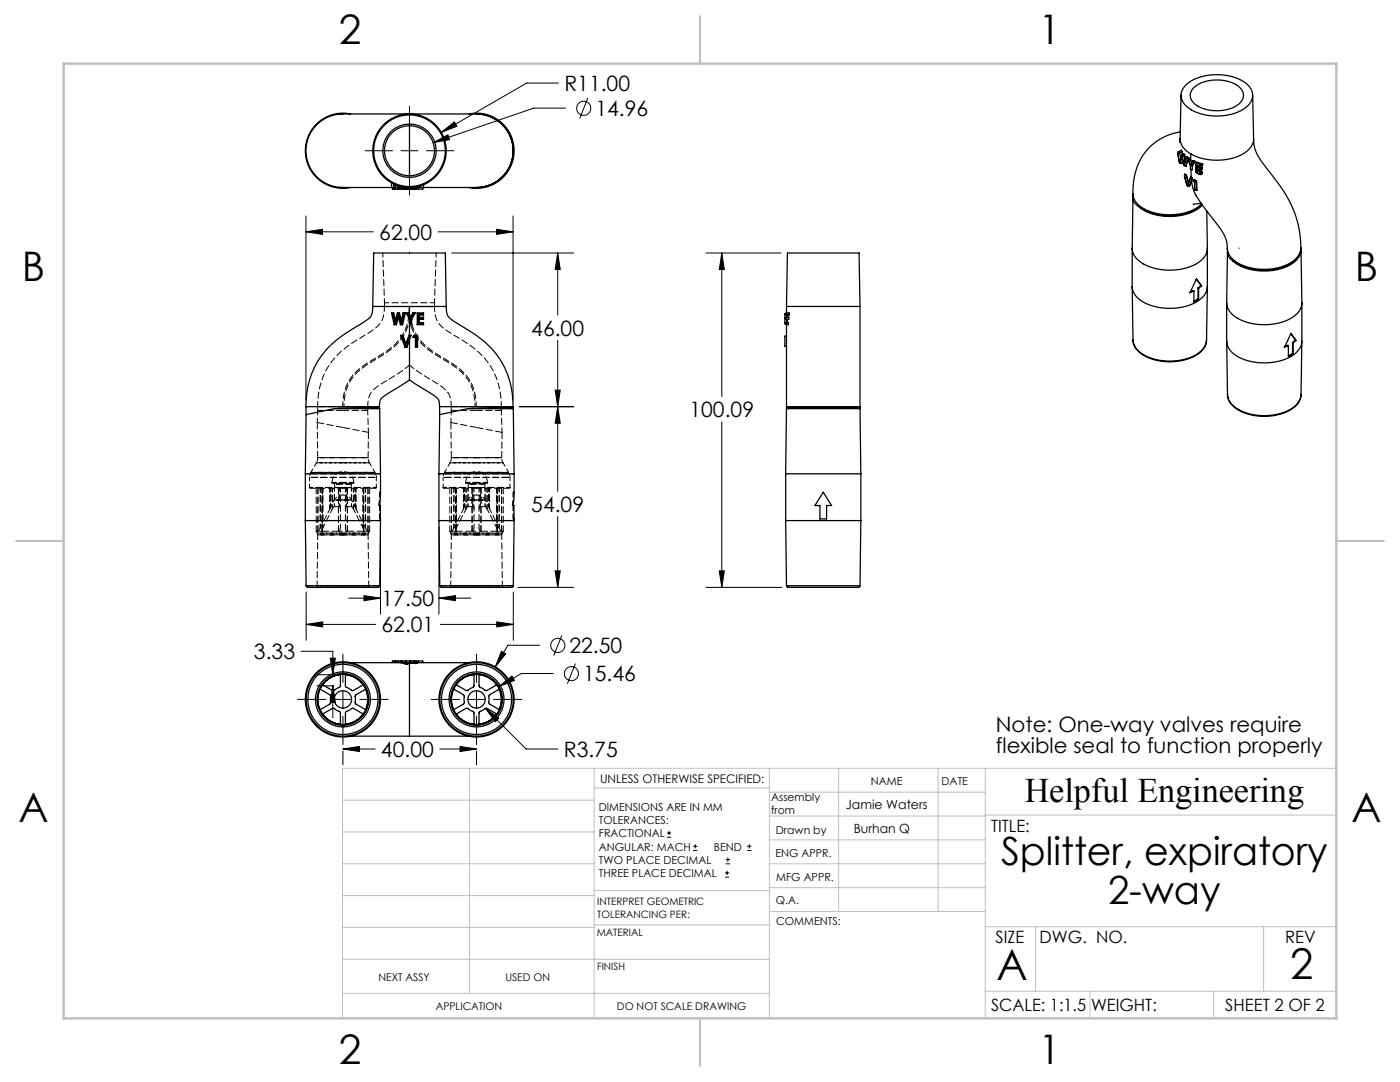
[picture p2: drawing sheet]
<svg xmlns="http://www.w3.org/2000/svg" width="279mm" height="216mm" viewBox="0 0 279 216" stroke-linecap="round" stroke-linejoin="round" font-family="sans-serif">
<g fill="none" stroke="#000" stroke-width=".2">
<path d="M111.5 16.6h-6.4l-17 9.8M117.3 19.6l-1.6 4M72.9 30.1h5.4M80 30.1h3.4M81.7 21.2v5.5M81.7 28.4v3.4M81.7 33.5v5.4M85.1 30.1h5.5M86.4 28.5l3-1.6 .3 1zM88.1 26.4l2.6-2.1 .5 .9zM112.9 21.6h-6.4l-20.1 6.9M61.1 46.3l3.3-.5v1z"/>
<path d="M61.1 43.1v36.8M61.1 46.3h13.4M87.4 46.3h15M90.1 50.5h24.4M99.1 45.8l3.3 .5-3.3 .5zM102.4 43.1v36.8M111.3 50.5l.5 3.3h-1zM111.3 50.5v12.4M140.9 50.5h15M144.1 50.5l.5 3.3h-1.1zM144.1 50.5v28.6M110.8 77.8h1l-.5 3.4z"/>
<path d="M111.3 67.9v30.1M103.7 81.2h10.8M111.3 81.2l.5 3.3h-1zM144.1 84.2v33M61.1 118.1v9.7M69.6 119.4h6.3M72.6 118.8l3.3 .6-3.3 .5zM75.9 105.1v17.4M87.6 119.4l3.3-.6v1.1zM87.6 105.1v17.4M87.6 119.4h6.4M102.4 118.1v9.7"/>
<path d="M103.4 117.2h11.1M110.8 113.9h1l-.5 3.3zM111.3 103.1v14.1M140.9 117.2h15.1M143.5 113.9h1.1l-.5 3.3zM59.4 139.6h5.6M60.1 130h6.3v4.6M61.1 124.6l3.3-.5v1zM61.1 124.6h13.9M63.2 136.9h3.5M63.2 134.6h3.5M65.9 131.3h1l-.5 3.3z"/>
<path d="M66.4 136.9l.5 3.3h-1zM66.4 136.9v6.3M66.7 139.6h3.4M68.4 130.5v5.7M68.4 137.9v3.4M71.8 139.6h5.7M86.1 139.6h5.6M87.9 124.6h14.5M93.4 139.6h3.4M95.1 130.5v5.7M95.1 137.9v3.4M98.5 139.6h5.6"/>
<path d="M99.1 124.1l3.3 .5-3.3 .5zM99.6 137l2.6-2.1 .5 .9zM100.1 130l.8 .5-2 2.6zM107.7 128.8h-6.4l-2.4 4.3M110.4 134.4h-6.3l-4.5 2.6M112.1 126.8l-1.6 4M114.8 132.4l-1.6 4M68.4 149.5l3.3-.6v1.1zM68.4 149.9v2.7M68.4 149.5h6.5M68.4 142.9v5.7M87.8 149.5h7.3"/>
<path d="M91.8 148.9l3.3 .6-3.3 .5zM95.1 149.9v2.7M95.1 142.9v5.7M96.9 141.3l2.7 2-.8 .7zM96.9 141.3l8.1 8.2h6.3M133.1 167.1h.8M133.1 166.2h.8M133.5 165.8v.8M138.3 169.7h.9M138.3 168.9h.9M138.8 168.5v.8M144.7 175h.8"/>
<path d="M144.7 174.2h.8M144.8 172.4h.9M144.8 171.5h.9M145.1 173.8v.8M145.3 171.1v.8M149.1 169.7h.9M149.1 168.9h.9M149.5 168.5v.8"/>
<circle cx="116.5" cy="21.6" r="1.41"/>
<circle cx="111.3" cy="128.8" r="1.41"/>
<circle cx="114" cy="134.4" r="1.41"/>
</g>
<g fill="none" stroke="#c0c0c0" stroke-width=".2">
<path d="M68.4 159.7h50.2M93.7 153.3v44.9M118.6 153.3v49.9M118.6 157.2h34.9M153.5 153.3v49.9M153.5 158.1h43.1M167.4 153.3v28.6M187.2 153.3v28.6M196.6 153.3v49.9M266.7 153.3h-198.3v49.9M68.4 178.7h50.2M68.4 172.4h50.2"/>
<path d="M68.4 166h50.2M118.6 177.7h35.1M153.5 167.6h43.1M153.5 162.8h43.1M153.5 172.4h43.1M153.5 177.1h43.1M196.6 162.6h70.1M68.4 198.2h85.1M68.4 185.1h50.2M68.4 191.4h50.2M118.6 191.4h34.9M118.6 184.6h35.1"/>
<path d="M153.7 181.9h42.9M196.6 197.8h70.1M196.6 184.9h70.1M206.7 184.9v12.9M217.5 197.8v5.4M242.2 197.8v5.4M252.2 184.9v12.9"/>
</g>
<path d="M139.7 3.2v9.5M3.2 107.9h9.5M266.7 107.9h9.5M139.7 203.2v9.5" fill="none" stroke="#c0c0c0" stroke-width=".25"/>
<path d="M12.7 12.7h254v190.5h-254z" fill="none" stroke="#c0c0c0" stroke-width=".5"/>
<path d="M61.1 124.6l3.3-.5v1zM99.1 124.1l3.3 .5-3.3 .5zM72.6 118.8l3.3 .6-3.3 .5zM87.6 119.4l3.3-.6v1.1zM110.8 77.8h1l-.5 3.4zM111.3 50.5l.5 3.3h-1zM111.3 81.2l.5 3.3h-1zM110.8 113.9h1l-.5 3.3zM99.1 45.8l3.3 .5-3.3 .5zM61.1 46.3l3.3-.5v1zM144.1 50.5l.5 3.3h-1.1zM143.5 113.9h1.1l-.5 3.3zM88.1 26.4l3.1-1.2-.5-.9zM86.4 28.5l3.3-.6-.3-1zM68.4 149.5l3.3-.6v1.1zM91.8 148.9l3.3 .6-3.3 .5zM100.1 130l-1.2 3.1 2-2.6zM99.6 137l3.1-1.2-.5-.9zM96.9 141.3l1.9 2.7 .8-.7zM66.4 136.9l.5 3.3h-1zM65.9 131.3h1l-.5 3.3z" fill="#000"/>
<g fill="none" stroke="#000" stroke-width=".25">
<path d="M235.7 19l-.2 8.7a3.6 3.6 0 0 0 2.2 3M236.7 16.9a10.6 10.6 0 0 1 10.5-1.2 3.9 3.9 0 0 1 2.8 3.6 4.8 4.8 0 0 1-4 3.4 10.4 10.4 0 0 1-9.4-1.6 2.71 2.71 0 0 1 .1-4.2zM238.4 17.3a7.9 7.9 0 0 1 8.9 0 2.08 2.08 0 0 1 0 3.4 7.9 7.9 0 0 1-8.9 0 2.08 2.08 0 0 1 0-3.4zM250 19l.2 8.7a4.1 4.1 0 0 1-3.1 3.5 11.6 11.6 0 0 1-9.4-.5M67.8 37.4h.6M68.4 37.4h9.7M68.4 22.7h13.3M68.4 22.7a7.3 7.3 0 0 0-7.3 7.4 7.3 7.3 0 0 0 7.3 7.3M68.4 22.7l-.6 .1M69.9 22.7a7.5 7.5 0 0 0-9 7.4 7.5 7.5 0 0 0 9 7.3M78.1 37.4h2.8M78.1 37.4l.3 .3h.5"/>
<path d="M78.6 36.7l.3 .3M78.6 36.7l-.5-.2v.9M78.6 36.7v.7l-.2 .3M78.9 37.7h.6M78.9 37h.4M78.9 37v.7M79.3 37l.4 .1M79.3 37l.2 .7M79.7 37.1l.4 .2M79.7 37.1l-.1 .6M80.1 37.3h.4M80.1 37.3v.4"/>
<path d="M80.1 37.7h-.6M80.1 37.7h.9M80.5 37.3l.4 .1M80.5 37.3l.1 .4 .3-.3M80.9 37.4h.1v.3M81.1 37.4h.5M81.1 37.4h.4l-.1 .3M81.1 37.4l.3 .3M81.7 22.7h13.4M81.7 22.7a7.3 7.3 0 0 1 7.4 7.4 7.3 7.3 0 0 1-7.4 7.3M81.7 22.7a7.3 7.3 0 0 0-7.3 7.4 7.3 7.3 0 0 0 7.3 7.3M81.7 25.1v10"/>
<path d="M82.4 37.4h-.4v.3M82.4 37.4l.1 .3M82.6 37.6l.2 .1M82.7 37.5l.1 .2M82.8 37.3l-.5 .1M82.8 37.3l-.4 .1M82.8 37.3l-.3 .4h-1.5M83.3 37.4v-.1l1.2-.4v.5M83.3 37.4h1.2M83.3 37.4l.2 .3h.8l.2-.3M83.3 37.4h-1.6M83.3 37.5l-.2 .2h-.3"/>
<path d="M84.6 37.4h10.5M93.7 22.7a7.5 7.5 0 0 1 8.9 7.4 7.5 7.5 0 0 1-9 7.3M95 22.7a7.3 7.3 0 0 1 7.4 7.4 7.3 7.3 0 0 1-7.4 7.3M95.1 22.7a7.3 7.3 0 0 1 7.3 7.4 7.3 7.3 0 0 1-7.3 7.3M226.1 38.7v.9M226.1 39.6l-.1 10M226.1 39.6l.4 .9 .7 .7M235.1 30.7l.3 1.8M235.1 30.3l.3 .2M235.1 30.3v.4M235.4 32.5h.1M235.4 30.5l-.3 .2"/>
<path d="M235.4 30.5l.3 1.3M235.5 32.5l.3 .1M235.5 27.7v.7M235.5 26.3a11.3 11.3 0 0 0-9.4 11.4 4 4 0 0 0 3.1 4.4 11.1 11.1 0 0 0 10.2-1l.4-.4M235.8 31.2h.1M235.8 31.2l-.3 1.3M235.9 31.2l.4 1.8M235.9 31.2h.1M235.9 30.2v.6M235.9 30.2l-.1-.2-.7 .3M235.9 30.2l-.5 .3M236 30.8l.2-.2 .2 .3"/>
<path d="M236 30.8l.2 .2M236 30.8l-.2 .4M236 31.9l-.2 .7M236.1 32.2l-.1 .3-.2 .1M236.2 31l-.3 .2M236.2 31l.3 1.2M236.3 33h.1M236.3 33v.1M236.3 33.1h.4M236.4 35.1h.1M236.4 35.1l.5 1.9M236.4 30.9l.2 1.1"/>
<path d="M236.4 30.9l-.2 .1M236.6 31.6h.1M236.6 31.6l-.3 1.4M236.7 31.6l-.4 1.5M236.7 34.9l-.3-.2v.4M236.7 34.9l-.3 .2M236.7 34.9l.5 1.6M236.7 34.9l.5 1.4M236.8 31.3l.3 .1M236.8 31.3l.3 .2M236.8 31.3l-.2 .3M236.9 37h.1"/>
<path d="M236.9 37l.1 .1M237 37.1h.3M237.1 31.5l-.4 .1M237.1 31.5l-.4 1.6M237.1 31.4l-.4 1.7M237.1 31.4v.1M237.2 31.9l.4 1.2M237.2 31.5l.3 .2M237.2 31.5v.4M237.4 35.7l.1 .1M237.4 35.7l-.5 1.3M237.5 35.8l-.5 1.3"/>
<path d="M237.5 31.7l.1 .3M237.5 31.7l-.3 .2M237.6 33.1v.7M237.6 33.8h.1M237.6 35.4h.1M237.6 35.4l.3 .2M237.6 35.4l-.2 .3M237.6 32l.2 .6M237.7 30.7l-.1 1.3M237.7 33.8v1.6M237.7 35.4l.2 .1M237.8 36.1l-.3 .9-.2 .1"/>
<path d="M237.8 32.6l-.2 .4M237.9 35.6l-.4 .2M237.9 35.6l-.6 1.5M237.9 35.5l-.1 .6M237.9 35.5v.1M238 33l-.4 .1M238 33v.9l-.4-.1M238 32.4l-.4 .7M238.1 32.1l.4 .1M238.1 32.1l-.1 .3M238.1 32.1l-.3 .5M238.1 32l.4 .2"/>
<path d="M238.1 32v.1M238.2 36.2l.2 .1M238.2 36.2h.1M238.3 35.8l-.1 .4M238.3 35.8l.5 .3M238.4 36.3v1.6M238.4 37.9l.4 .1M238.5 32.2l-.5 .2M238.5 32.2l-.5 .8M238.5 32.2h.1M238.7 32.8l.6 .4M238.7 32.8v1.6l.6 .3"/>
<path d="M238.7 32.8v1.6l.4-.2M238.8 32.4l1.2 .3M238.8 32.4l-.1 .4M238.8 32.4l.8 .5M238.8 36.3v1.7M238.8 36.1v1.9M238.8 36.1l-.4 .2M239.1 33.3l-.4 .2 .6 .4M239.1 34.2l.5 .3v.3M239.1 33.3l.5 .3M239.1 33v.3M239.1 33.8v.4"/>
<path d="M239.2 34.1l.7 .2M239.2 34.1l-.1 .1M239.2 33.8v.3M239.2 33.2l.8 .2M239.2 33.2l-.1 .1M239.2 33.1v.1M239.3 33.2l.3 .1M239.3 33.9h.1M239.3 34.7h.1M239.3 33.9l.3 .1M239.3 34.7l.3 .1M239.6 32.9l-.3 .3"/>
<path d="M239.6 32.9v.4M239.6 33.6v.4M239.6 33.6l-.3 .3M239.9 34.3v.4l-.3 .1M239.9 34.3l-.6 .4M240 33.4v.4l-.4 .2M240 33.4l-.4 .2M240 32.7v.4l-.4 .2M240 32.7l-.4 .2M250.2 27.7v.8a7.3 7.3 0 0 0 1.6 3.7 46.9 46.9 0 0 1 6 8.8 18.2 18.2 0 0 1 1.7 9.2 5.9 5.9 0 0 1-4.7 3.3 10.4 10.4 0 0 1-8.9-1.9 3.8 3.8 0 0 1-1-3.1l-.2-.8a11.2 11.2 0 0 0-2.2-3.5l-2.7-3.5-1.3-2.1-.5-1.1-.2-1.4M226 49.6a4.2 4.2 0 0 0 3.1 3.5 11.5 11.5 0 0 0 10.4-1 3.3 3.3 0 0 0 1.5-2.5M226 49.6v7.6"/>
<path d="M226 57.2a4.5 4.5 0 0 0 3.5 3.7 11.2 11.2 0 0 0 10.3-1.4l.8-1 .4-1.3M226 57.2l.1 10.7M238.3 58.1v2.1l.9-.5M238.3 58.1l-.8 .2M238.7 55.7l1 1.3M239.1 59.6l-.8 .5M239.1 59.6l.1 .1M239.1 57.5v2.1M239.1 57.5h.1M239.2 57.5v2.2M239.7 57l-.6 .5M239.7 57l.1 .1"/>
<path d="M239.7 40.6l-1.6 .2M239.8 57.1l-1-1.5-1.4 2.8 .9-.3M239.8 57.1l-.6 .4M239.9 40.8a10.5 10.5 0 0 1-10.3 1.7l-1.3-.6-1.1-.7M240 40.9a10.2 10.2 0 0 1-9.4 2l-1.7-.6-1.7-1.1M240.8 42.1l.2 7.5M241 57.2l-.2 10.7a4.5 4.5 0 0 1-3.7 3.6 10.7 10.7 0 0 1-10-1.6l-.7-1-.3-1M241 49.6v7.6M244.9 49.6a2.21 2.21 0 0 0 1.1 2.4M245 50.4l-.2 10.1M246 52a10.9 10.9 0 0 0 10.8 1.2 4.1 4.1 0 0 0 2.8-3.4l.2 10.7M247.3 49.5h.1"/>
<path d="M259.6 49.4v.4M259.6 49.6a3.6 3.6 0 0 1-2.5 3.3 10.9 10.9 0 0 1-11.1-.9M74.4 61.2a2.67 2.67 0 0 1-1.4 2.8 33.3 33.3 0 0 0-8.1 6 16.4 16.4 0 0 0-3.8 11.2M74.4 61.2h7.3M74.4 61.2l.2-10.7h14.3l.2 10.7M78.1 62.5h.5M78.1 62.5l.6 2.3M78.1 62.5l.3 .1M78.4 62.6h.1M78.4 62.6l.4 2M78.4 62.6l.5 2M78.6 62.5l-.2 .1"/>
<path d="M78.6 62.5l.3 1.4M78.7 64.8h.4M78.8 64.6h.1M78.8 64.6l-.1 .2M78.9 64.6h.1M78.9 63.9v.7M78.9 64.6l.2 .2M79.3 62.5h.4M79.3 62.5l.2 .1M79.3 62.5l-.4 1.4M79.5 62.6h.1M79.5 62.6l-.6 2"/>
<path d="M79.5 63.3l-.4 1.5M79.5 63.3l.4 1.5M79.5 62.6v.7M79.5 62.6l.6 2M79.7 62.5l-.2 .1M79.7 62.5l.4 1.4M79.9 64.8h.4M80 66.9h.4M80 66.9l.8 2.3M80 66.9l.2 .2M80.1 64.6h.1M80.1 64.6l-.2 .2"/>
<path d="M80.1 63.9v.7M80.2 64.6h.1M80.2 64.6h-.1M80.2 64.6l.1 .2M80.2 67.1l.7 2M80.2 67.1h.1M80.3 67.1l.7 2M80.4 66.9l-.1 .2M80.4 66.9l.6 1.7M80.5 62.5h.4M80.5 62.5l.1 .1M80.5 62.5l-.4 1.4"/>
<path d="M80.6 62.6h.1M80.6 62.6l-.4 2M80.8 69.2h.4M80.9 62.5l-.3 .1M80.9 62.5l-.6 2.3M80.9 69.1h.1M80.9 69.1l-.1 .1M81 69.1h.1M81 68.6v.5M81 69.1l.2 .1M81.1 62.5l.3 .1M81.1 62.5l.6 1.2"/>
<path d="M81.1 62.5h.4M81.4 62.6h.1M81.4 62.6l.5 1.1M81.4 62.6l.6 1.1M81.5 62.5l.5 .8M81.5 62.5l-.1 .1M81.6 66.9l.2 .2M81.6 66.9h.5M81.6 66.9l-.6 1.7M81.7 63.7v.1M81.7 63.7v.2M81.7 75.8l3.5 2.2a5.1 5.1 0 0 1 2.3 1.8l.2 1.4"/>
<path d="M81.7 61.2l-.1 1.5M81.7 61.2h7.4M81.7 67.8v8M81.7 75.8l-1.7 1.2a15.4 15.4 0 0 0-4.1 2.8l-.2 1.4M81.7 63.8v1l.2-.2M81.8 67.1l-.8 2M81.9 64.6h.1M81.9 63.7v.9M81.9 63.7l-.2 .1M82 63.3v1.3M82 63.7l.2 .1M82 64.6l.2 .2"/>
<path d="M82.1 66.9l-.3 .2M82.1 66.9l-.9 2.3M82.2 64.8h-.5v2.1M82.2 63.8v1M82.4 62.5l-.4 .8M82.4 62.5l.1 .1M82.4 62.5h.4M82.4 67.3h.5M82.5 62.6h.1M82.5 62.6l-.5 1.1M82.7 66.9l.1 .2M82.7 66.9l-.3 .4"/>
<path d="M82.7 66.9h.6M82.8 67.1h.3v2M82.8 67.1l-.4 .2M82.8 67.1h.1M82.8 62.5l-.3 .1M82.8 62.5l-.6 1.3M82.9 69.2h.4M82.9 67.3v1.9M83.1 69.1h.1M83.1 69.1l-.2 .1M83.1 69.1l.2 .1M83.3 62.5h1.2"/>
<path d="M83.3 62.5l.2 .1M83.3 62.5v2.3M83.3 64.8h1.2M83.3 66.9l-.4 .4M83.3 66.9v2.3M83.5 62.6h.8M83.5 62.6v2h.8M83.5 62.7l.2 .2M83.5 64.6h.8M83.7 63.3l-.2 .2h.8M83.7 62.9h.8M83.7 63.3h.8"/>
<path d="M83.7 64.4l-.4 .4M83.7 63.7h.8M83.7 62.9v.4M83.7 63.7v.7M83.7 64.4h.8M84.3 62.7l.2 .2M84.3 62.6v.1M84.3 63.5h.1M84.3 64.6h.1M84.3 63.5l.2 .2M84.3 63.5h-.8l.2 .2M84.3 64.6l.2 .2"/>
<path d="M84.5 62.5l-.2 .1M84.5 62.5v.4M84.5 63.3v.4M84.5 64.4v.4M84.5 63.3l-.2 .2M84.5 64.4l-.2 .2M89.1 61.2a2.81 2.81 0 0 0 1.8 3.1 26.6 26.6 0 0 1 8.2 6.4 16.5 16.5 0 0 1 3.3 10.5M156.6 63.5l.4-.2h.4v.4h-.4l-.4-.2M156.6 64.6l.7-.2v.4h-.3M156.6 62.6v2l.4 .2M157 66.9v14.3M157 64.8v2.1"/>
<path d="M157 61.2v1.2M157 61.2h14.6M157 61.2l.2-10.7h14.2l.2 10.7M157 62.4h.5v.5h-.5l-.4-.2M157 62.4v2.4M157 66.9l-.4 .2v2l.4 .1M157 62.4l-.4 .2M157.2 63.7l-.1 .7M157.2 62.9v.4M171.6 61.2v20M240.8 67.8a4.4 4.4 0 0 1-3.4 3.7 10.9 10.9 0 0 1-10-1.2 3.3 3.3 0 0 1-1.3-2.4M244.8 60.5a4.2 4.2 0 0 0 3.2 3.5 11.5 11.5 0 0 0 10.4-1 3.3 3.3 0 0 0 1.4-2.5"/>
<path d="M244.8 60.5v7.6M244.8 68.1h.1M244.8 68.1a4.5 4.5 0 0 0 3.6 3.7 11.2 11.2 0 0 0 10.2-1.4l.8-1 .4-1.3M244.8 68.1l.2 10.7M257.1 69v2.1l1-.5M257.1 69l-.7 .1M257.6 66.6l.9 1.3M257.9 70.5l-.8 .5M257.9 68.3v2.2M257.9 70.5l.2 .1M257.9 68.3l.2 .1M258.1 68.4v2.2"/>
<path d="M258.5 67.9l-.6 .4M258.5 67.9h.2M258.7 67.9l-1.1-1.4-1.3 2.8 .8-.3M258.7 67.9l-.6 .5M259.6 78.7a4.4 4.4 0 0 1-3.4 3.7 10.9 10.9 0 0 1-10-1.3 3.3 3.3 0 0 1-1.2-2.3M259.8 68.1l-.2 10.6a4.5 4.5 0 0 1-3.6 3.7 10.7 10.7 0 0 1-10-1.6l-.8-1-.2-1M259.8 60.5v7.6M259.8 68.1h.1M60.9 94.5h15M60.9 94.5v9.4M61.1 81.2h14.6M61.1 81.2v1.5"/>
<path d="M61.1 82.7l-.2 11.8M66.7 81.5l-5.6 1.2M66.7 81.5h9.1M75.7 81.4l-9 .1M75.7 81.2l.1 .3M75.8 81.5l.1 13M75.9 94.5v4.3l-.2 2.1h.2v3M87.6 94.5h15M87.6 94.5v9.4M87.7 81.2h14.7M87.7 81.2v1.5M87.8 82.7l-.2 11.8"/>
<path d="M93.4 81.5l-5.6 1.2M93.4 81.5h9M102.4 81.4l-9 .1M102.4 81.4v.1M102.4 81.2v.2M102.4 81.5l.2 13M102.6 94.5v4.3l-.2 2.1M156.8 94.5h15M156.8 94.5v9.4M157 81.5h14.6M157 81.5l-.2 13M157 81.2h14.6"/>
<path d="M157 81.2v.3M157 81.5h.1M157 81.5l7.6-.1 7 .1M164.3 98.2l1.7 2.7h-1v2.6h-1.4v-2.6h-1zM171.6 81.5h.1M171.6 81.2v.3M171.6 81.5l.2 13M171.8 94.5v9.4M60.9 103.9h15M60.9 103.9l.2 13M61.1 116.9l.3 .3h14l.4-.3M61.1 116.9h14.7"/>
<path d="M75.8 100.7v.2M75.9 103.9l-.1 13M87.6 103.9h15M87.6 103.9l.2 13M87.8 116.9l.3 .3h14l.3-.3M87.8 116.9h14.6M102.4 100.9h.2v3M102.4 100.7v.2M102.6 103.5h.1M102.6 103.9l-.2 13M156.8 103.9h15M156.8 103.9l.2 13"/>
<path d="M157 116.9l.3 .3h14l.3-.3M157 116.9h14.6M171.8 103.9l-.2 13M63.8 137.5l2.2 1.3v1.4l-.2 .3-2 1.1M65 135.9l1.3-.9 1.6-.4v2.4l-1.3 .8h-.3l-1.9-1.1zM67.9 134.6h.1M68.9 134.6v2.3l.2 .2 1.3 .7 2.1-1.1M68.9 134.6a5 5 0 0 1 3.5 2.1M68.9 134.6h.1M69.9 132.2h10.2M72.5 136.6v.1M72.9 137.5a5 5 0 0 1 0 4.1"/>
<path d="M73 137.5l-2 1.1-.1 .3v1.5l2.1 1.2M78.8 131.9l-.1 .3M79 131.9l.1 .3M79.5 131.9v.3M79.5 131.9h-1.1l-.3 .3M79.5 131.9h.6M79.5 131.9h.1M80.1 131.9l-.2 .3M80.1 132.2l.7 .3M80.1 132.2h2M80.1 131.9h.1M80.2 131.9h.8"/>
<path d="M80.2 131.9l-.2 .3M80.8 132.5h.4M80.9 131.9l-.1 .6M81 131.9h1.5l.1 .1M81 131.9h.1M81.1 131.9l.1 .6M81.7 132.4v14.5M81.7 132.4l-.5 .1M81.8 131.9l.3 .3M81.9 131.9v.1M82 131.9l.2 .3M82.1 132.2l-.4 .2"/>
<path d="M82.2 132.2h-.2M82.2 132.2h.2M82.4 132.2h.5M82.4 132.2h.9M82.9 132.2v.2l.4-.1v-.1M83.1 131.9l-.2 .3M83.1 131.9h-.3l-.4 .3M83.1 131.9l.2 .3M83.3 132.2l.2-.3h.8l.2 .3M83.3 132.2h10.2M90.5 137.5l2.1 1.3 .1 1.4-.2 .3-2 1.1M91.7 135.9l1.3-.9 1.6-.4v2.4l-1.3 .8h-.3l-1.9-1.1z"/>
<path d="M94.6 134.6h.1M95.6 134.6v2.3l.2 .2 1.2 .7 2.1-1.1M95.6 134.6a5 5 0 0 1 3.5 2.1M95.6 134.6h.1M99.2 136.6l-.1 .1M99.6 137.5a5 5 0 0 1 0 4.1M99.7 137.5l-2 1.1-.2 .3 .1 1.5 2 1.2M64.4 142.5l2.1-1.2 1.3 .7 .1 .3v2.2a4.5 4.5 0 0 1-3.5-2zM69 142l1.4-.7 2 1.2a4.8 4.8 0 0 1-3.5 2v-2.2zM69.9 146.9h11.8M72.5 142.5h.1M73 141.6h.1"/>
<path d="M81.7 146.9h11.9M91.1 142.5l2.1-1.2 1.2 .7 .2 .3v2.2a4.5 4.5 0 0 1-3.5-2zM95.6 144.5v.1M95.6 144.5a4.8 4.8 0 0 0 3.5-2 5 5 0 0 1-3.5 2M99.2 142.5l-2-1.2-.3 .1-1.3 .7v2.4M99.6 141.6h.1"/>
<circle cx="81.7" cy="30.1" r="5.3"/>
<circle cx="81.7" cy="30.1" r="5"/>
<circle cx="81.7" cy="30.1" r="7.1"/>
<circle cx="68.4" cy="139.6" r="5.5"/>
<circle cx="68.4" cy="139.6" r="7.5"/>
<circle cx="68.4" cy="139.6" r="7.3"/>
<circle cx="68.4" cy="139.6" r="5"/>
<circle cx="68.4" cy="139.6" r="1.73"/>
<circle cx="68.4" cy="139.6" r="5.2"/>
<circle cx="68.4" cy="139.6" r="7"/>
<circle cx="95.1" cy="139.6" r="5.5"/>
<circle cx="95.1" cy="139.6" r="5.2"/>
<circle cx="95.1" cy="139.6" r="1.73"/>
<circle cx="95.1" cy="139.6" r="5"/>
<circle cx="95.1" cy="139.6" r="7.5"/>
<circle cx="95.1" cy="139.6" r="7"/>
<circle cx="95.1" cy="139.6" r="7.3"/>
</g>
<g fill="none" stroke="#000" stroke-width=".2" stroke-dasharray="1.3 .6" stroke-dashoffset=".4">
<path d="M76.4 50.5l.3 9.9M76.7 60.4h10M76.7 60.4v.8M81.7 61.2h5h-5M81.7 69.1v-.8M86.7 60.4l.4-9.9M86.7 61.2v-.8M63.4 81.1v.8M63.4 81.9l-.1 2.4M66.3 96.3h4.3M66.8 96.6v.7M68.4 81.1h-5h5"/>
<path d="M70.1 97.3v-.7M73.4 81.9v-.8M90.1 81.1v.8M90.1 81.9l-.1 2.4M92.9 96.3h4.4M93.4 96.6v.7M96.8 97.3v-.7M100 81.9l.1-.8M63.4 106l.5-.7M64.3 106h-.9M64.4 105.3l-.1 .7M64.4 105.3l1.9-3.8"/>
<path d="M65.8 101.5l-1.9 3.8M67.5 106l.4-.3v-.4M69.3 106l-.3-.3-.1-.4M70.5 101.5l2 3.8M72.5 105.3v.7M73 105.3l.4 .7M73 105.3l-2-3.8M73.4 106h-.9M90.1 106l.5-.7M91 106h-.9M91.1 105.3l-.1 .7M91.1 105.3l1.9-3.8"/>
<path d="M92.5 101.5l-1.9 3.8M94.2 106l.3-.3 .1-.4M96 106l-.3-.3-.1-.4M97.2 101.5l1.9 3.8M99.1 105.3l.1 .7M99.6 105.3l.5 .7M99.6 105.3l-1.9-3.8M100.1 106h-.9"/>
</g>
<path d="M61.8 95.3v2M68.4 95.3h-6.6h13.3h-6.7M75.1 97.3h-13.3h13.3M75.1 97.3v-2M88.4 95.3v2M95.1 95.3h-6.7h13.4h-6.7M101.8 97.3h-13.4h13.4M101.8 97.3v-2" fill="none" stroke="#000" stroke-width=".2" stroke-dasharray="1.3 .6" stroke-dashoffset=".6"/>
<g fill="none" stroke="#000" stroke-width=".2" stroke-dasharray="1.3 .6" stroke-dashoffset=".2">
<path d="M81.7 61.2v2.7M63.1 97.4v8.6M63.4 97.4v8.6M64.2 97.4v8.5M64.3 97.4v8.6M67.5 97.4v8.6M68.4 97.4h-6.5M68.4 94.3h6.4h-12.8h6.4M68.4 97.3h1.7h-3.3h1.6M68.6 81.1h4.8M69.3 97.4v8.6M70.1 96.6h-3.3h3.3"/>
<path d="M72.5 97.4v8.6M73.4 97.4v8.6M74.9 97.4h-6.5M75.8 98.2l-.2 2.7M89.8 97.4v8.6M90.1 81.1h4.7M90.1 97.4v8.6M90.9 97.4v8.5M91 97.4v8.6M94.2 97.4v8.6M95.1 97.4h-6.5M95.1 94.3h6.4h-12.8h6.4"/>
<path d="M95.1 97.3h1.7h-3.4h1.7M96 97.4v8.6M96.8 96.6h-3.4h3.4M99.2 97.4v8.6M100.1 97.4v8.6M101.6 97.4h-6.5M102.4 98.2l-.2 2.7M63.4 106v-8.6M64.3 106v-8.6M67.5 106v-8.6M69.3 106v-8.6M72.5 106v-8.6"/>
<path d="M72.6 105.9v-8.5M73.4 106v-8.6M73.8 106v-8.6M90.1 106v-8.6M91 106v-8.6M94.2 106v-8.6M96 106v-8.6M99.2 106v-8.6M99.3 105.9v-8.5M100.1 106v-8.6M100.4 106v-8.6"/>
</g>
<g fill="none" stroke="#000" stroke-width=".2" stroke-dasharray="1.3 .6" stroke-dashoffset=".5">
<path d="M81.7 61.2v4M62 94.3l-.2 1M63.1 92.4l-1.1 1.9M63.4 91.3l-.3 1.1M63.9 97.4v7.9M64.4 97.4v7.9M65.8 97.4v4.1M66.3 96.4h2.1M66.3 97.4v4.1M68.4 98.8a2 2 0 0 0-1.7 1M68.4 92.4h-5.3h10.6h-5.3M68.4 96.3h-2.1"/>
<path d="M68.4 96.4h2.2M68.9 97.4v7.9M70.2 99.8a2 2 0 0 0-1.8-1M70.5 97.4v4.1M70.6 96.3h-2.2M71 97.4v4.1M72.5 97.4v7.9M73 97.4v7.9M73.7 92.4l-.2-1.1M74.8 94.3l-1.1-1.9M75.1 95.3l-.3-1M88.7 94.3l-.3 1"/>
<path d="M89.8 92.4l-1.1 1.9M90.1 91.3l-.3 1.1M90.6 97.4v7.9M91.1 97.4v7.9M92.5 97.4v4.1M92.9 96.4h2.2M93 97.4v4.1M95.1 98.8a2 2 0 0 0-1.7 1M95.1 92.4h-5.3h10.6h-5.3M95.1 96.3h-2.2M95.1 96.4h2.2M95.6 97.4v7.9"/>
<path d="M96.8 99.8a2 2 0 0 0-1.7-1M97.2 97.4v4.1M97.3 96.3h-2.2M97.7 97.4v4.1M99.1 97.4v7.9M99.6 97.4v7.9M100.4 92.4l-.3-1.1M101.5 94.3l-1.1-1.9M101.8 95.3l-.3-1M63.9 105.3v-7.9M64.4 105.3v-7.9M65.8 101.5v-4.1"/>
<path d="M66.3 101.5v-4.1M66.7 101.1h1M67.9 105.3v-7.9M69.2 101.1h.9M70.5 101.5v-4.1M71 101.5v-4.1M72.5 105.3v-7.9M73 105.3v-7.9M90.6 105.3v-7.9M91.1 105.3v-7.9M92.5 101.5v-4.1M93 101.5v-4.1"/>
<path d="M93.4 101.1h1M94.6 105.3v-7.9M95.8 101.1h1M97.2 101.5v-4.1M97.7 101.5v-4.1M99.1 105.3v-7.9M99.6 105.3v-7.9"/>
</g>
<path d="M63.3 84.3l5.1 1M68.4 85.3l5.1 1h-.1M75.8 81.5h-9.1M90 84.3l5.1 1M94.8 81.1h5.2M95.1 85.3l5.1 1M102.4 81.5h-9M68.4 116.9h5.2h-10.3h5.1M68.4 106.4h5.1h-10.2h5.1M95.1 116.9h5.2h-10.4h5.2M95.1 106.4h5.1h-10.2h5.1" fill="none" stroke="#000" stroke-width=".2" stroke-dasharray="1.3 .6" stroke-dashoffset="-.1"/>
<g fill="none" stroke="#000" stroke-width=".2" stroke-dasharray="1.3 .6">
<path d="M76.7 61.2h5M81.7 61.2h.1M81.7 72.8v-8.9M61.8 97.3l.1 .1M63.3 84.3l.1 7M63.4 81.9h5M66.3 96.3v.1M66.6 96.4l.2 .2M66.8 97.3l-.2 .1M68.4 81.9h5M68.4 81.1h.2M68.4 99.8h1.8h-3.5h1.7"/>
<path d="M70.1 96.6l.1-.2M70.2 97.4l-.1-.1M70.6 96.4v-.1M73.4 81.1h-5M73.5 91.3v-5M74.9 97.4l.2-.1M75.7 81.4h.1M75.8 98.2h.1M88.4 97.3l.2 .1M90 84.3l.1 7M90.1 81.9h5M92.9 96.3v.1"/>
<path d="M93.3 96.4l.1 .2M93.4 97.3l-.1 .1M95.1 81.1h-5M95.1 81.9h4.9M95.1 99.8h1.7h-3.4h1.7M96.8 96.6l.1-.2M96.9 97.4l-.1-.1M97.3 96.4v-.1M100.1 91.3l.1-5M101.6 97.4l.2-.1M102.4 81.4h.1M102.4 98.2h.2"/>
<path d="M63.1 106l.2 .4M63.3 116.9l-.4 .3M63.3 106.4l.1 .3M63.4 106h-.3M65.8 101.5l.2-.4M65.9 101.1h.1M66 101.1h.1M66.7 101.1l-.4 .4M67.5 106h-3.2M67.9 101.5l-.2-.4M69.2 101.1l-.3 .4M70.5 101.5l-.4-.4"/>
<path d="M70.9 101.2v-.1M70.9 101.1l.1 .4M70.9 101.1h.1M72.5 106h-3.2M73.5 106.7v-.3M73.5 106.4l.3-.4M73.8 106h-.4M73.9 117.2l-.3-.3M75.6 100.9h.1M75.7 103.5h.2M75.8 116.9h-14.7M89.8 106l.2 .4"/>
<path d="M89.9 116.9l-.3 .3M90 106.4l.1 .3M90.1 106h-.3M92.5 101.5l.2-.4M92.6 101.1h.1M92.7 101.1h.1M93.4 101.1l-.4 .4M94.2 106h-3.2M94.6 101.5l-.2-.4M95.8 101.1l-.2 .4M97.2 101.5l-.4-.4M97.5 101.2v-.1"/>
<path d="M97.5 101.1l.2 .4M97.5 101.1h.1M99.2 106h-3.2M100.1 106.7l.1-.3M100.2 106.4l.2-.4M100.4 106h-.3M100.6 117.2l-.3-.3M102.2 100.9h.2M102.4 103.5h.2M102.4 116.9h-14.6"/>
</g>
<path d="M69.3 106h-1.8M96 106h-1.8" fill="none" stroke="#000" stroke-width=".2" stroke-dasharray="1.3 .6" stroke-dashoffset=".9"/>
<path d="M81.7 72.8l2.1 1.6 3.6 2.2a4.4 4.4 0 0 1 2.7 4.5M68.4 91.3h-5h10.1h-5.1M70.6 96.3a2.17 2.17 0 0 0-2.2-2.2 2.17 2.17 0 0 0-2.1 2.2M73.4 81.1a4.4 4.4 0 0 1 2.7-4.5l3.7-2.3 1.9-1.5M95.1 91.3h-5h10h-5M97.3 96.3a2.17 2.17 0 0 0-2.2-2.2 2.17 2.17 0 0 0-2.2 2.2M68.4 106.7h5.1h-10.1h5M95.1 106.7h5h-10h5" fill="none" stroke="#000" stroke-width=".2" stroke-dasharray="1.3 .6" stroke-dashoffset=".1"/>
<g fill="none" stroke="#000" stroke-width=".2" stroke-dasharray="1.3 .6" stroke-dashoffset=".3">
<path d="M76.7 61.2a5.1 5.1 0 0 1-3 5.1 24.3 24.3 0 0 0-7.5 5.9 14.3 14.3 0 0 0-2.8 8.9M68.4 81.1a9.2 9.2 0 0 1 4.7-8.5l3-1.8a10.1 10.1 0 0 0 5.6-9.6M73.5 86.3l-.1-4.4M95.1 81.1a9.2 9.2 0 0 0-4.7-8.5l-3-1.8a10.1 10.1 0 0 1-5.7-9.6M100 81.1a14.2 14.2 0 0 0-7.2-12.9l-3.5-2.1a4.9 4.9 0 0 1-2.6-4.9M100.2 86.3l-.2-4.4M63.4 106.7l-.1 10.2M73.6 116.9l-.1-10.2M75.7 100.9v2.6M75.8 103.5v-2.6M75.8 100.7v-2.5M90.1 106.7l-.2 10.2"/>
<path d="M100.3 116.9l-.2-10.2M102.4 100.9v2.6M102.4 103.5v-2.6M102.4 100.7v-2.5"/>
</g>
<g fill="none" stroke="#000" stroke-width=".2" stroke-dasharray="1.3 .6" stroke-dashoffset=".7">
<path d="M81.7 63.9a9.9 9.9 0 0 0 5.1 6.8l2.3 1.4a10.4 10.4 0 0 1 5.2 5.6l.4 2.2 .1 1.2M81.7 63.9a9.9 9.9 0 0 1-5 6.8l-2.3 1.4a10.4 10.4 0 0 0-5.3 5.6l-.4 2.2-.1 1.2M65.9 97.4v3.7M66 97.4v3.7M66.7 97.4v3.7M67.7 97.4v3.7M69.2 97.4v3.7M70.1 97.4v3.7M70.9 97.4v3.7M92.6 97.4v3.7M92.7 97.4v3.7M93.4 97.4v3.7"/>
<path d="M94.4 97.4v3.7M95.8 97.4v3.7M96.8 97.4v3.7M97.5 97.4v3.7M66 101.1v-3.7M66.7 101.1v-3.7M67.7 101.1v-3.7M69.2 101.1v-3.7M70.1 101.1v-3.7M70.9 101.1v-3.7M92.7 101.1v-3.7M93.4 101.1v-3.7"/>
<path d="M94.4 101.1v-3.7M95.8 101.1v-3.7M96.8 101.1v-3.7M97.5 101.1v-3.7M97.6 101.1v-3.7"/>
</g>
<path d="M66.7 99.8l-.8 1.3M75.9 94.5h-15M93.4 99.8l-.8 1.3M102.6 94.5h-15M70.9 101.1l-.7-1.3M75.9 103.9h-15M97.6 101.1l-.8-1.3M102.6 103.9h-15" fill="none" stroke="#000" stroke-width=".2" stroke-dasharray="1.3 .6" stroke-dashoffset=".8"/>
<g font-size="8.5">
<text x="198.9" y="195.5">A</text>
<text x="257.5" y="195.4">2</text>
</g>
<g font-size="8.1">
<text x="67.6" y="8.9">2</text>
<text x="207.3" y="8.9">1</text>
<text x="4.4" y="56.1">B</text>
<text x="270.4" y="56.1">B</text>
<text x="3.7" y="164.1">A</text>
<text x="269.7" y="164.1">A</text>
<text x="67.6" y="212.4">2</text>
<text x="207.3" y="212.4">1</text>
</g>
<g font-size="7.8">
<text x="199.8" y="172.6">Splitter, expiratory</text>
<text x="221.1" y="180.3">2-way</text>
</g>
<text font-size="6.9" x="204.5" y="160.1">Helpful Engineering</text>
<g font-size="4.2">
<text x="112.6" y="18.2">R11.00</text>
<text x="118.8" y="23.2">14.96</text>
<text x="75.7" y="47.9">62.00</text>
<text x="106" y="67">46.00</text>
<text x="137.6" y="83.2">100.09</text>
<text x="106" y="102.2">54.09</text>
<text x="76.1" y="121">17.50</text>
<text x="50.7" y="131.6">3.33</text>
<text x="76.1" y="126.2">62.01</text>
<text x="113.7" y="130.3">22.50</text>
<text x="116.4" y="136">15.46</text>
<text x="198.8" y="146">Note: One-way valves require</text>
<text x="76" y="151.1">40.00</text>
<text x="112.5" y="151.1">R3.75</text>
<text x="198.8" y="150.2">flexible seal to function properly</text>
</g>
<g font-size="3.4">
<text x="197.8" y="166">TITLE:</text>
<text x="198.7" y="188.1">SIZE</text>
<text x="207.5" y="188.1">DWG. NO.</text>
<text x="256.5" y="188.2">REV</text>
<text x="197.8" y="201.7">SCALE: 1:1.5</text>
<text x="217.7" y="201.8">WEIGHT:</text>
<text x="244.5" y="201.7">SHEET 2 OF 2</text>
</g>
<g font-size="2.5">
<text x="168.8" y="161.4">Jamie Waters</text>
<text x="170.4" y="166.2">Burhan Q</text>
</g>
<text font-size="2.4" x="119.8" y="156.2">UNLESS OTHERWISE SPECIFIED:</text>
<g font-size="2.2">
<text x="119.5" y="161.8">DIMENSIONS ARE IN MM</text>
<text x="153.9" y="159.8">Assembly</text>
<text x="173.8" y="156.7">NAME</text>
<text x="187.9" y="156.7">DATE</text>
<text x="119.5" y="164.4">TOLERANCES:</text>
<text x="119.5" y="167.1">FRACTIONAL</text>
<text x="153.9" y="162.5">from</text>
<text x="154.9" y="166.3">Drawn by</text>
<text x="119.5" y="169.7">ANGULAR: MACH</text>
<text x="119.5" y="172.4">TWO PLACE DECIMAL</text>
<text x="142.5" y="169.7">BEND</text>
<text x="154.8" y="171">ENG APPR.</text>
<text x="119.5" y="175">THREE PLACE DECIMAL</text>
<text x="154.9" y="175.7">MFG APPR.</text>
<text x="154.9" y="180.4">Q.A.</text>
<text x="154.9" y="184.6">COMMENTS:</text>
</g>
<g font-size="2.1">
<text x="75.5" y="195.7">NEXT ASSY</text>
<text x="100.9" y="195.7">USED ON</text>
<text x="86.9" y="201.5">APPLICATION</text>
<text x="123.1" y="201.6">DO NOT SCALE DRAWING</text>
</g>
<g font-size="2">
<text x="119.2" y="180.6">INTERPRET GEOMETRIC</text>
<text x="119.2" y="183.1">TOLERANCING PER:</text>
<text x="119.1" y="186.7">MATERIAL</text>
<text x="119.1" y="193.5">FINISH</text>
</g>
</svg>
